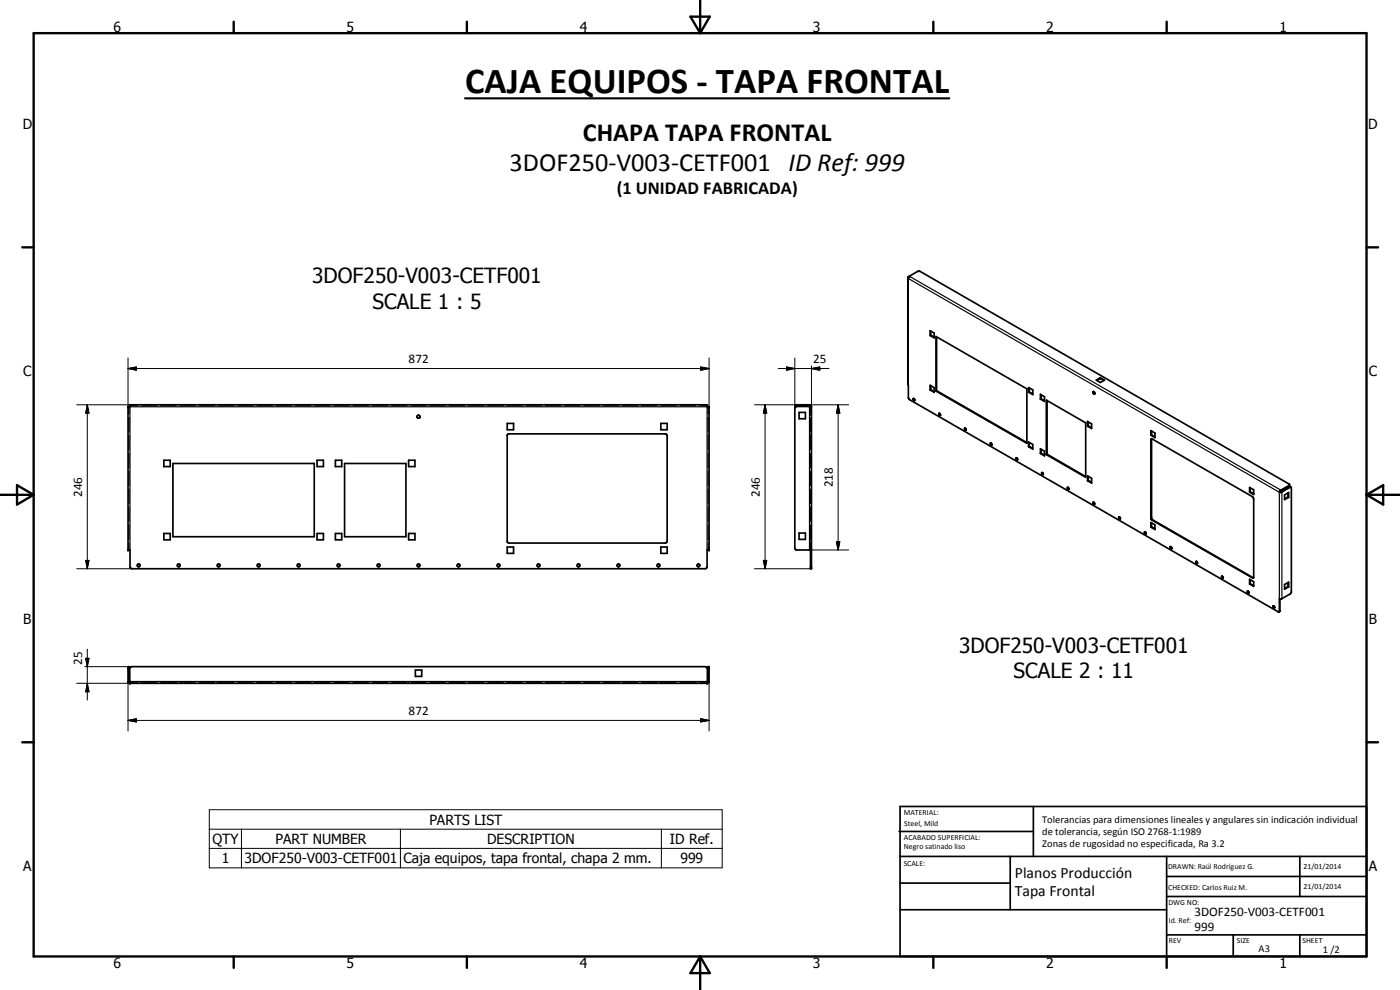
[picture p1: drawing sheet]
<svg xmlns="http://www.w3.org/2000/svg" width="420mm" height="297mm" viewBox="0 0 420 297" stroke-linecap="round" stroke-linejoin="round" font-family="sans-serif">
<g fill="none" stroke="#000" stroke-width=".35">
<path d="M273 82.9l111.3 64.1M272.6 115.5v-31.9l111.4 64.1v31.9M38.4 123.7h.1M38.4 125.6h.1M38.6 123.7h.1M38.6 125.6h.1M38.7 122v2.2M38.7 125.3v4.3M38.7 130.6v4.3M38.7 136v4.3M39 121.8h2.3M42.5 121.8h4.6"/>
<path d="M48.2 121.8h4.7M54 121.8h4.6M59.8 121.8h4.6M65.6 121.8h4.6M71.3 121.8h4.7M77.1 121.8h4.6M82.9 121.8h4.6M88.7 121.8h4.6M94.4 121.8h4.6M100.2 121.8h4.6M106 121.8h4.6M111.7 121.8h4.7"/>
<path d="M117.5 121.8h4.6M123.3 121.8h4.6M124.7 121.5h.1M124.7 121.7v.1M126.6 121.5h.1M126.6 121.7v.1M129.1 121.8h4.6M134.8 121.8h4.7M140.6 121.8h4.6M146.4 121.8h4.6M152.2 121.8h4.6M157.9 121.8h4.6"/>
<path d="M163.7 121.8h4.6M169.5 121.8h4.6M175.2 121.8h4.7M181 121.8h4.7M186.8 121.8h4.6M192.6 121.8h4.6M198.4 121.8h4.6M204.1 121.8h4.6M209.9 121.8h2.3M212.5 122v2.2M212.5 125.3v4.3M212.5 130.6v4.3"/>
<path d="M212.5 136v4.3M212.5 123.7h.1M212.5 125.6h.1M212.7 123.7h.1M212.7 125.6h.1M239.1 121.5v.3M239.6 121.5h.1M239.6 121.7v.1M241.5 121.5h.1M241.5 121.7v.1M242.9 122v43M243.2 138.1h.1"/>
<path d="M243.2 140h.1M243.2 139.1h.1M243.2 130.2h.1M243.2 122v2.2M243.2 125.3v4.3M243.2 130.6v4.3M243.2 136v4.3M243.2 128.9h.1M243.2 127h.1M243.2 124.6h.1M243.2 125.5h.1M243.4 138.1h.1"/>
<path d="M243.4 140h.1M243.4 139.1h.1M243.4 130.2h.1M243.4 128.9h.1M243.4 127h.1M243.4 124.6h.1M243.4 125.5h.1M345.6 131.8l-.2 .2M38.4 159.9h.1M38.6 159.9h.1M38.7 141.4v4.3M38.7 146.8v4.2"/>
<path d="M38.7 152.1v4.4M38.7 157.5v4.3M212.5 141.4v4.3M212.5 146.8v4.2M212.5 152.1v4.4M212.5 157.5v4.3M212.5 159.9h.1M212.7 159.9h.1M243.2 141.4v4.3M243.2 146.8v4.2M243.2 152.1v4.4M243.2 157.5v4.3"/>
<path d="M345.6 155.3l-.2 .1M346 156l-.2 .1M384.7 147.7v31.9M386.8 145.7v.1M387 146.1l.2 .1M38.4 161.8h.1M38.6 161.8h.1M38.7 162.9v2.1M39 165v-43h173.2v43M212.5 162.9v2.1M212.5 161.8h.1M212.7 161.8h.1"/>
<path d="M243.2 160.1h.1M243.2 162h.1M243.2 161h.1M243.2 162.9h.1M243.2 170.1h.3M243.2 162.9v2.1M243.2 166h.1M243.2 164.1h.1M243.2 169.2h.1M243.4 160.1h.1M243.4 162h.1M243.4 161h.1"/>
<path d="M243.4 162.9h.1M243.4 166h.1M243.4 164.1h.1M243.4 169.2h.1M376 173.3l-.1 .1M384.1 183.3h-.1M38.4 200.7h.3M38.4 201.3h.1M38.4 203.2h.1M38.6 201.3h.1M38.6 203.2h.1M39 204.5h173.2"/>
<path d="M39 204.7h2.3M41.2 204.7v.2M41.2 204.9v.1M42 204.7v.2M42 204.9v.1M42.5 204.7h4.6M48.2 204.7h4.7M49.2 204.7v.2M49.2 204.9v.1M51.1 204.7v.2M51.1 204.9v.1M51.9 204.7v.2"/>
<path d="M51.9 204.9v.1M53.2 204.7v.2M53.2 204.9v.1M54 204.9v.1M58.6 204.7l-4.6 .2M59.8 204.7h4.6M65.2 204.7v.2M65.2 204.9v.1M65.6 204.7h4.6M66 204.7v.2M66 204.9v.1M71.3 204.7h4.7"/>
<path d="M77.1 204.7h4.6M77.2 204.7v.2M77.2 204.9v.1M78 204.7v.2M78 204.9v.1M82.9 204.7h4.6M88.7 204.7h4.6M89.2 204.7v.2M89.2 204.9v.1M90 204.7v.2M90 204.9v.1M94.3 204.7v.2"/>
<path d="M94.3 204.9v.1M94.4 204.7h4.6M95.2 204.7v.2M95.2 204.9v.1M97.1 204.7v.2M97.1 204.9v.1M100.2 204.7h4.6M100.7 204.7v.2M100.7 204.9v.1M101.2 204.7v.2M101.2 204.9v.1M102 204.7v.2"/>
<path d="M102 204.9v.1M102.6 204.7v.2M102.6 204.9v.1M103.4 204.7v.2M103.4 204.9v.1M106 204.7h4.6M111.7 204.7h4.7M113.2 204.7v.2M113.2 204.9v.1M114 204.7v.2M114 204.9v.1M117.5 204.7h4.6"/>
<path d="M121.8 204.7v.2M121.8 204.9v.1M122.6 204.7v.2M122.6 204.9v.1M123.3 204.7h4.6M124.5 204.7v.2M124.5 204.9v.1M125.2 204.7v.2M125.2 204.9v.1M126 204.7v.2M126 204.9v.1M129.1 204.7h4.6"/>
<path d="M134.8 204.7h4.7M137.2 204.7v.2M137.2 204.9v.1M138 204.7v.2M138 204.9v.1M140.6 204.7h4.6M146.4 204.7h4.6M149.2 204.7v.2M149.2 204.9v.1M150 204.7v.2M150 204.9v.1M152.2 204.7h4.6"/>
<path d="M152.2 204.7v.2M152.2 204.9v.1M154.1 204.7v.2M154.1 204.9v.1M157.9 204.7h4.6M161.2 204.7v.2M161.2 204.9v.1M162 204.7v.2M162 204.9v.1M163.7 204.7h4.6M169.5 204.7h4.6M173.2 204.7v.2"/>
<path d="M173.2 204.9v.1M174 204.7v.2M174 204.9v.1M175.2 204.7h4.7M181 204.7h4.7M185.2 204.7v.2M185.2 204.9v.1M186 204.7v.2M186 204.9v.1M186.8 204.7h4.6M192.6 204.7h4.6M197.2 204.7v.2"/>
<path d="M197.2 204.9v.1M198 204.7v.2M198 204.9v.1M198.3 204.7v.2M198.3 204.9v.1M198.4 204.7h4.6M200.2 204.7v.2M200.2 204.9v.1M204.1 204.7h4.6M209.2 204.7v.2M209.2 204.9v.1M209.9 204.7h2.3"/>
<path d="M210 204.7v.2M210 204.9v.1M212.5 200.7h.3M212.5 201.3h.1M212.5 203.2h.1M212.7 201.3h.1M212.7 203.2h.1"/>
</g>
<g fill="none" stroke="#000" stroke-width=".51">
<path d="M272.6 83.1l-.2 .2v32l.2 .2v3.9l.4 .5 110.7 63.7 .3-.1v-3.9l.6 .1 2.7-1.6 .3-.4v-31.4l-.4-.1-2.5 1.4M272.6 83.1l.1 .1M273 82.8l2.4-1.4h.8l110.8 64-.1 .4-2.5 1.5M273 82.8l-.4 .8-.2-.2M273 82.8l-.4 .3M273 82.8v.1M279.1 99.2l1.3 .7v1.5l-1.3-.7zM279.3 99.4v1.2M274.1 119.6a.31 .31 0 0 1 .4 .2 .31 .31 0 0 1-.2 .4zM274.2 119.6l.3 .5M279.1 115.6l1.3 .7v1.4l-1.3-.7zM279.3 116.9l-.2 .1"/>
<path d="M279.3 115.7v1.2M279.3 116.9l1.1 .6M279.3 100.6l-.2 .1M279.3 100.6l1.1 .5M280.9 101l27.3 15.7v16.3l-27.3-15.7zM281.1 117.2l-.2 .1M281.1 101.1v16.1M281.1 117.2l27.1 15.6M308.7 116.3l1.3 .7v1.4l-1.3-.7zM308.9 117.6l-.2 .1M308.9 116.4v1.2M308.9 117.6l1.1 .6"/>
<path d="M312.2 118.3l1.3 .7v1.4l-1.3-.6zM312.5 119.6l-.3 .2M312.5 118.4v1.2M312.5 119.6l1 .6M328.2 117.5a.38 .38 0 0 0-.1 .5 .38 .38 0 0 0 .5 .1M328.2 117.5l.4 .6M329 114l1.2-.7 1.3 .7-1.3 .8zM330.2 113.6l-1 .6M330.2 113.3v.3M330.2 113.6l1.1 .6M38.7 122h-.3v43h.6v5.1l.6 .5h172.2l.4-.5v-5.1h.6v-43h-.3M39 121.8l-.1-.3h173.4l-.1 .3"/>
<path d="M39 121.5v.5h-.6M49.2 138.1h1.9v1.9h-1.9zM51.9 139.1h42.4v21.9h-42.4zM95.2 138.1h1.9v1.9h-1.9zM100.7 138.1h1.9v1.9h-1.9zM103.4 139.1h18.4v21.9h-18.4zM122.6 138.1h1.9v1.9h-1.9zM152.2 127h1.9v1.9h-1.9zM152.3 130.4l.3-.2 47.4 .1 .2 .4-.1 32-.5 .2-47.1-.1-.3-.3zM198.3 127h1.9v1.9h-1.9zM212.2 121.5v.5h.6M239.8 123.7h1.9v1.9h-1.9z"/>
<path d="M242.9 121.8h-4.4v-.3h4.6l.4 .5M242.9 121.8l.3 .2M242.9 121.5v.3M243.5 122h-4.5l-.5 .6v41.9l.5 .5h4.5M243.5 122v48.6h-.3v-5.6M281.9 124l.3 .2v.5l-.4-.4zM282 124l.3 .6M289.6 128.4l-.1 .5 .5 .1M289.6 128.5l.4 .5M289.6 128.4l.4 .6M297.2 133l.5 .3-.1 .3-.3-.3zM297.4 132.9l.3 .5"/>
<path d="M305 137.3l.4 .6M305 137.3v.5l.4 .1M305.1 137.3l.3 .6M308.7 132.6l1.3 .7v1.4l-1.3-.7zM308.9 132.8v1.1M308.9 133.9l-.2 .1M308.9 133.9l1.1 .6M312.2 134.7l1.3 .7v1.4l-1.3-.7zM312.5 134.8v1.2M312.5 136l-.3 .1M312.5 136l1 .6M314 120.1l11.8 6.8v16.3l-11.8-6.8z"/>
<path d="M314.2 136.3l-.2 .1M314.2 120.1v16.2M314.2 136.3l11.6 6.7M326.4 126.4l1.2 .8v1.4l-1.2-.7zM326.6 126.6v1.2M326.6 127.8l-.2 .1M326.6 127.8l1 .6M345.4 131.8l.4-.1 30.3 17.6 .1 .4v23.5l-.1 .3-30.6-17.6zM345.4 129.2l1.2 .7v1.4l-1.2-.7zM345.6 131.7l.1 24 30.5 17.7M345.6 129.3v1.2M345.6 130.5l1 .6"/>
<path d="M345.6 130.5l-.2 .1M239.8 159.9h1.9v1.9h-1.9zM312.7 141.8l.3 .2v.4l-.3-.2zM312.8 141.8l.3 .5M320.4 146.2l.3 .1 .1 .5-.4-.1zM320.5 146.2l.3 .6M326.4 142.8l1.2 .7v1.4l-1.2-.7zM326.6 144.1l-.2 .1M326.6 142.9v1.2M326.6 144.1l1 .6M328.1 150.7l.4 .2-.1 .4-.3-.2zM328.2 150.7l.3 .5"/>
<path d="M335.7 155.2l.5 .1v.4l-.4-.1zM335.9 155.1l.3 .6M343.6 159.6l-.1 .4 .4 .1M343.6 159.6l.3 .2v.3M343.7 159.6l.2 .5M345.4 156.8l1.2 .7v1.4l-1.2-.7zM345.6 156.9v1.2M345.6 158.1l1 .6M345.6 158.1l-.2 .1M375 146.3l1.2 .6v1.5l-1.2-.7zM375.2 146.3v1.3M375.2 147.6l1 .5"/>
<path d="M375.2 147.6l-.2 .1M384 147.7h.7M384.1 147.6h.4M384.1 147.6l-.1 .1M384.3 147l-.3 .7M384.3 147l.1 .3M384.3 147l.1 .1M384.4 147.3l-.3 .3M384.5 147.5v.1M384.5 147.6l.2 .1M384.5 147.5l.2 .1M384.7 147.6v.1"/>
<path d="M385.5 148.5l1.2-.7v1.4l-1.2 .7zM386.5 147.9v1.2M386.5 149.1l.2 .1M386.5 149.1l-1 .6M387 145.5l-2.6 1.6M387.4 146.2l-.4-.2-2.5 1.5M49.2 160.1h1.9v1.9h-1.9zM95.2 160.1h1.9v1.9h-1.9zM100.7 160.1h1.9v1.9h-1.9zM122.6 160.1h1.9v1.9h-1.9zM152.2 164.1h1.9v1.9h-1.9zM198.3 164.1h1.9v1.9h-1.9z"/>
<path d="M351.2 164l.4 .2v.4l-.4-.2zM351.4 164l.3 .5M358.9 168.5l.4 .2v.4zM359.1 168.4l.3 .6M366.6 173l.5 .1v.4l-.3-.1zM366.8 172.9l.3 .5M374.4 177.3l.3 .1 .1 .5h-.3zM374.5 177.3l.3 .5M375 173.8l1.2 .7v1.4l-1.2-.6zM375.2 173.9v1.2M375.2 175.1l1 .6M375.2 175.1l-.2 .2"/>
<path d="M384.1 179.7v3.6l-.3 .3M385.5 175.4l1.2-.7v1.4l-1.2 .7zM386.5 174.8v1.2M386.5 176l.2 .1M386.5 176l-1 .6M382.1 181.8l.3 .1 .1 .5-.4-.2zM382.2 181.8l.4 .5M382.5 182.4h.1M38.4 204.5h.3M39 204.7l-.3-.1v-4.6h-.3v4.6l.4 .4h173.6l.4-.4v-4.6h-.3v4.6l-.3 .1M39 205l-.1-4.6 .6-.4h172.2l.5 .3 .1 .4-.1 4.3M124.7 201h1.9v1.9h-1.9z"/>
<path d="M212.5 204.5h.3M269.8 249.5h40.3M270.1 242h140v45h-140zM270.1 257h140M303.2 257v16M310.1 242v15M350.1 257v30M390.1 257v12M270.1 265h33.1M270.1 273h80M350.1 269h60M350.1 263h60"/>
<path d="M350.1 280.5h60M370.1 280.5v6.5M390.1 280.5v6.5"/>
<circle cx="125.6" cy="125" r=".45"/>
<circle cx="41.6" cy="169.6" r=".4"/>
<circle cx="53.6" cy="169.6" r=".4"/>
<circle cx="65.6" cy="169.6" r=".4"/>
<circle cx="77.6" cy="169.6" r=".4"/>
<circle cx="89.6" cy="169.6" r=".4"/>
<circle cx="101.6" cy="169.7" r=".41"/>
<circle cx="113.6" cy="169.6" r=".4"/>
<circle cx="125.6" cy="169.7" r=".41"/>
<circle cx="137.6" cy="169.6" r=".4"/>
<circle cx="149.6" cy="169.7" r=".41"/>
<circle cx="161.6" cy="169.6" r=".4"/>
<circle cx="173.6" cy="169.7" r=".41"/>
<circle cx="185.6" cy="169.6" r=".4"/>
<circle cx="197.6" cy="169.7" r=".4"/>
<circle cx="209.6" cy="169.6" r=".4"/>
</g>
<g fill="none" stroke="#000" stroke-width=".3">
<path d="M38.4 110.6l2.5-.5v1zM38.4 107.4v14.6M38.4 110.6h174.4M210.3 110.1l2.5 .5-2.5 .5zM212.8 107.4v14.6M233.5 110.6h15.3M236 110.1l2.5 .5-2.5 .5zM238.5 107.4v14.1M243.5 110.6l2.5-.5v1zM243.5 109.8v12.2M23 121.5h16M26.2 121.5l.5 2.5h-1z"/>
<path d="M26.2 121.5v49.1M38.4 122.6h.1M38.6 122.6h.1M39.5 121.5h.1M39.5 121.7v.1M211.7 121.5h.1M211.7 121.7v.1M212.5 122.6h.1M212.7 122.6h.1M226.4 121.5h12.7M229.6 121.5l.5 2.5h-1zM229.6 121.5v49.1"/>
<path d="M242.9 121.5h11.8M243.2 130.7h.1M243.4 130.7h.1M251.5 121.5l.5 2.5h-1zM251.5 121.5v43.5M23 170.6h16.6M25.7 168.1h1l-.5 2.5zM38.4 164.5h.1M38.6 164.5h.1M212.5 164.5h.1M212.7 164.5h.1M226.4 170.6h16.8"/>
<path d="M229.1 168.1h1l-.5 2.5zM242.9 165h11.8M243.2 162.3h.1M243.4 162.3h.1M251 162.6h1l-.5 2.4zM25.7 197.5h1l-.5 2.5zM26.2 194.8v15.3M25.4 200h13M26.2 205l.5 2.6h-1zM38.4 216.2l2.5-.6v1zM38.4 216.2h174.4M38.4 204.5v14.8"/>
<path d="M39.6 204.7v.2M39.6 204.9l-16.6 .1M152.8 204.7v.2M152.8 204.9v.1M199.6 204.7v.2M199.6 204.9v.1M210.3 215.6l2.5 .6-2.5 .4zM211.6 204.7v.2M211.6 204.9v.1M212.8 204.5v14.8M62.8 243h153.9v17.4h-153.9zM62.8 248.8h153.9"/>
<path d="M62.8 254.6h153.9M72.5 248.8v11.6M120.2 248.8v11.6M198.5 248.8v11.6"/>
</g>
<g fill="#000">
<circle cx="38.4" cy="122" r=".25"/>
<circle cx="39" cy="121.5" r=".25"/>
<circle cx="212.2" cy="121.5" r=".25"/>
<circle cx="212.8" cy="122" r=".25"/>
<circle cx="38.4" cy="165" r=".25"/>
<circle cx="212.8" cy="165" r=".25"/>
<circle cx="39" cy="205" r=".25"/>
<circle cx="212.2" cy="205" r=".25"/>
</g>
<g fill="none" stroke="#000" stroke-width=".71">
<path d="M10.1 9.9h400v277.1h-400zM70.1 6.5v3.4M140.1 6.5v3.4M207.2 5h5.8l-2.9 4.9zM210.1 0v9.9M280.1 6.5v3.4M350.1 6.5v3.4M6.7 74.2h3.4M410.1 74.2h3.5M.1 148.5h10M5.1 145.6l5 2.9-5 2.9zM410.1 148.5h10"/>
<path d="M410.1 148.5l5-2.9v5.8zM6.7 222.7h3.4M410.1 222.7h3.5M70.1 287v3.4M140.1 287v3.4M210.1 287v10M210.1 287l2.9 5h-5.8zM280.1 287v3.4M350.1 287v3.4"/>
</g>
<g fill="#000">
<path d="M38.4 110.6l2.5-.5v1zM210.3 110.1l2.5 .5-2.5 .5zM236 110.1l2.5 .5-2.5 .5zM243.5 110.6l2.5-.5v1zM26.2 121.5l.5 2.5h-1zM229.6 121.5l.5 2.5h-1zM251.5 121.5l.5 2.5h-1zM25.7 168.1h1l-.5 2.5zM229.1 168.1h1l-.5 2.5zM251 162.6h1l-.5 2.4zM25.7 197.5h1l-.5 2.5zM26.2 205l.5 2.6h-1z"/>
<path d="M38.4 216.2l2.5-.6v1zM210.3 215.6l2.5 .6-2.5 .4z"/>
</g>
<path d="M139.6 29.5h145.3" fill="none" stroke="#000" stroke-width=".63"/>
<text font-size="11" x="139.6" y="28">CAJA EQUIPOS - TAPA FRONTAL</text>
<g font-size="7.9">
<text x="175" y="42.2">CHAPA TAPA FRONTAL</text>
<text x="152.9" y="51.2">3DOF250-V003-CETF001 ID Ref: 999</text>
</g>
<g font-size="6.3">
<text x="93.7" y="85">3DOF250-V003-CETF001</text>
<text x="111.8" y="92.6">SCALE 1 : 5</text>
<text x="287.8" y="195.8">3DOF250-V003-CETF001</text>
<text x="304.2" y="203.3">SCALE 2 : 11</text>
</g>
<text font-size="5.5" x="185.1" y="58.3">(1 UNIDAD FABRICADA)</text>
<g font-size="4.7">
<text x="304.6" y="263.5">Planos Producción</text>
<text x="304.6" y="268.9">Tapa Frontal</text>
</g>
<g font-size="4.2">
<text x="34" y="9.6">6</text>
<text x="104" y="9.6">5</text>
<text x="174" y="9.6">4</text>
<text x="244" y="9.6">3</text>
<text x="314" y="9.6">2</text>
<text x="384" y="9.6">1</text>
<text x="6.8" y="38.7">D</text>
<text x="410.6" y="38.7">D</text>
<text x="7" y="112.9">C</text>
<text x="410.8" y="112.9">C</text>
<text x="7" y="187.1">B</text>
<text x="410.8" y="187.1">B</text>
<text x="128.9" y="247.4">PARTS LIST</text>
<text x="63.7" y="253.2">QTY</text>
<text x="82.7" y="253.2">PART NUMBER</text>
<text x="146.2" y="253.2">DESCRIPTION</text>
<text x="201.1" y="253.3">ID Ref.</text>
<text x="7" y="261.4">A</text>
<text x="66.5" y="259">1</text>
<text x="73.4" y="259">3DOF250-V003-CETF001</text>
<text x="121.1" y="259.1">Caja equipos, tapa frontal, chapa 2 mm.</text>
<text x="204.2" y="259">999</text>
<text x="410.8" y="261.4">A</text>
<text x="34" y="290.4">6</text>
<text x="104" y="290.4">5</text>
<text x="174" y="290.4">4</text>
<text x="244" y="290.4">3</text>
<text x="314" y="290.4">2</text>
<text x="384" y="290.4">1</text>
</g>
<g font-size="3.9">
<text x="122.6" y="109.1">872</text>
<text x="244" y="109.1">25</text>
<text x="24.7" y="149.1" transform="rotate(-90 24.7 149.1)">246</text>
<text x="228" y="149.1" transform="rotate(-90 228 149.1)">246</text>
<text x="250" y="146.3" transform="rotate(-90 250 146.3)">218</text>
<text x="24.7" y="199.6" transform="rotate(-90 24.7 199.6)">25</text>
<text x="122.6" y="214.6">872</text>
<text x="358.5" y="275">3DOF250-V003-CETF001</text>
<text x="358.5" y="279.4">999</text>
</g>
<g font-size="3.1">
<text x="312.7" y="246.8">Tolerancias para dimensiones lineales y angulares sin indicación individual</text>
<text x="312.7" y="250.4">de tolerancia, según ISO 2768-1:1989</text>
<text x="312.7" y="254">Zonas de rugosidad no especificada, Ra 3.2</text>
<text x="377.7" y="285.6">A3</text>
<text x="397" y="285.9">1 /2</text>
</g>
<g font-size="2.4">
<text x="271.2" y="244.4">MATERIAL:</text>
<text x="271.3" y="252">ACABADO SUPERFICIAL:</text>
<text x="271.4" y="247.9">Steel, Mild</text>
<text x="271.3" y="254.6">Negro satinado liso</text>
<text x="271.2" y="259.7">SCALE:</text>
<text x="350.6" y="260.8">DRAWN: Raúl Rodríguez G.</text>
<text x="391.2" y="260.6">21/01/2014</text>
<text x="350.6" y="267">CHECKED: Carlos Ruiz M.</text>
<text x="391.2" y="266.7">21/01/2014</text>
<text x="350.6" y="271.4">DWG NO:</text>
<text x="350.8" y="276.9">Id. Ref:</text>
<text x="350.8" y="282.8">REV</text>
<text x="371.2" y="282.9">SIZE</text>
<text x="390.9" y="282.9">SHEET</text>
</g>
</svg>
